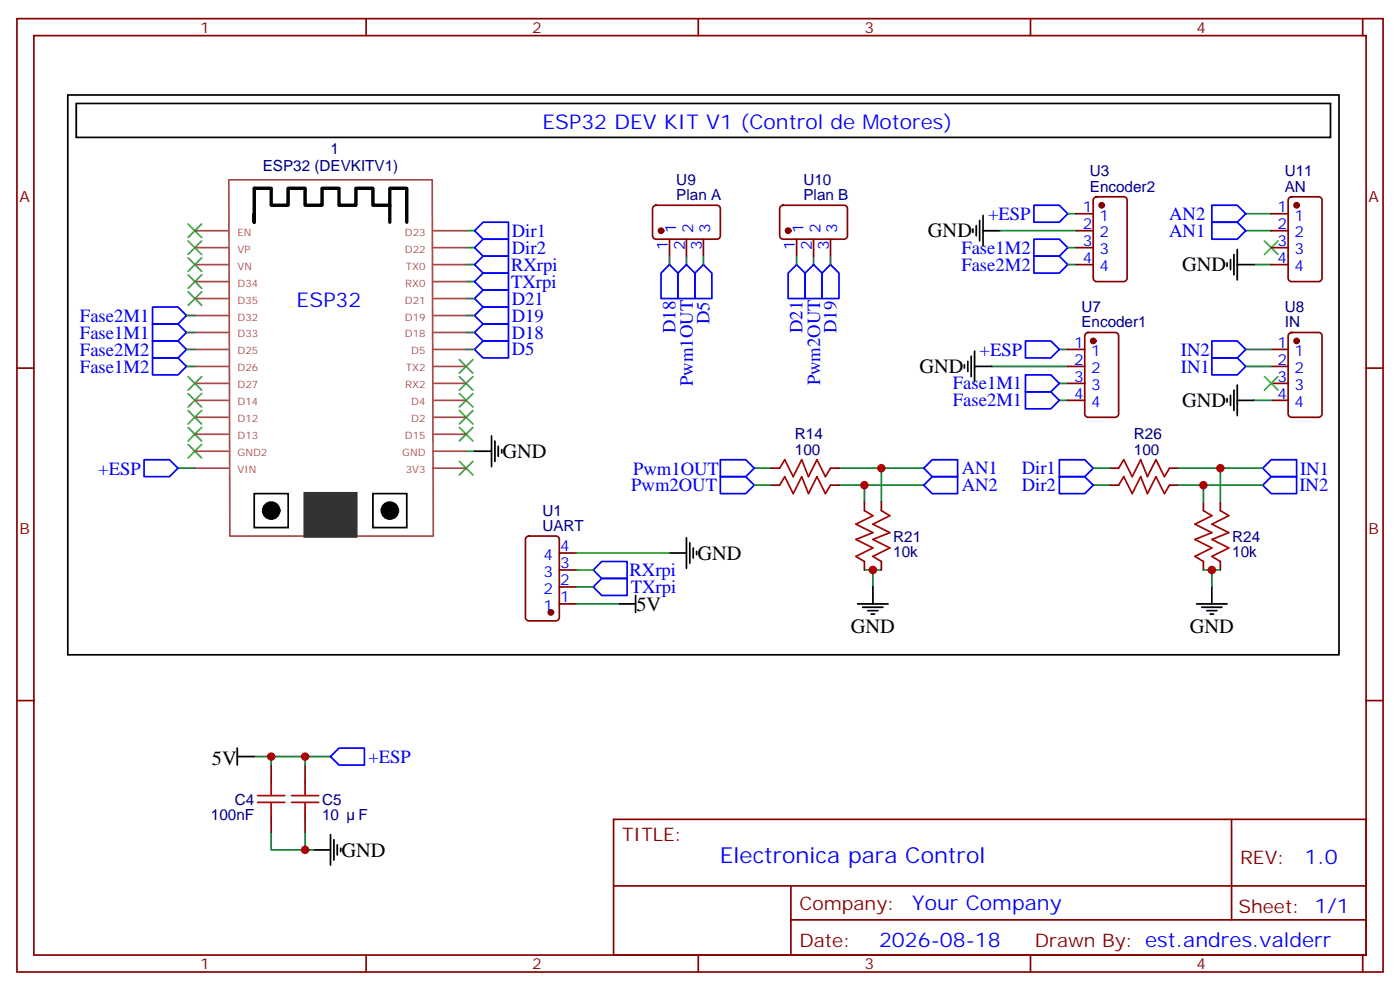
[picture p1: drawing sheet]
<svg xmlns="http://www.w3.org/2000/svg" width="291mm" height="206mm" viewBox="0 0 291 206" stroke-linecap="round" stroke-linejoin="round" font-family="sans-serif">
<g fill="none" stroke="#870000" stroke-width=".35">
<path d="M3.5 3.9h284.4v198.2h-284.4zM7.1 7.4h277.2v191.2h-277.2zM76.2 3.9v3.5M145.3 3.9v3.5M214.5 3.9v3.5M283.6 3.9v3.5M136.1 42.9l.4-.2h12.7a.71 .71 0 0 1 .7 .7v5.6a.76 .76 0 0 1-.7 .7h-12.7a.76 .76 0 0 1-.7-.7v-5.6zM139.3 49.7v3.6M142.9 49.7v3.6M146.4 49.7v3.6M162.5 42.9l.5-.2h12.7a.71 .71 0 0 1 .7 .7v5.6a.76 .76 0 0 1-.7 .7h-12.7a.76 .76 0 0 1-.7-.7v-5.6zM165.8 49.7v3.6"/>
<path d="M169.3 49.7v3.6M172.9 49.7v3.6M224 44.4h3.5M224 48h3.5M224 51.5h3.5M224 55h3.5M227.8 41.1l.4-.2h5.7a.71 .71 0 0 1 .7 .7v16.3a.76 .76 0 0 1-.7 .7h-5.7a.76 .76 0 0 1-.7-.7v-16.3zM264.6 44.4h3.5M264.6 48h3.5M264.6 51.5h3.5M264.6 55h3.5M268.3 41.1l.5-.2h5.7a.71 .71 0 0 1 .7 .7v16.3a.76 .76 0 0 1-.7 .7h-5.7a.76 .76 0 0 1-.7-.7v-16.3z"/>
<path d="M3.5 76.6h3.6M222.2 72.7h3.6M222.2 76.2h3.6M222.2 79.7h3.6M226 69.4l.5-.3h5.6a.71 .71 0 0 1 .7 .7v16.3a.76 .76 0 0 1-.7 .7h-5.6a.76 .76 0 0 1-.7-.7v-16.3zM264.6 72.7h3.5M264.6 76.2h3.5M264.6 79.7h3.5M268.3 69.4l.5-.3h5.7a.71 .71 0 0 1 .7 .7v16.3a.76 .76 0 0 1-.7 .7h-5.7a.76 .76 0 0 1-.7-.7v-16.3zM284.3 76.6h3.6M160.5 97.4h1.8M172.9 97.4h1.7"/>
<path d="M222.2 83.3h3.6M231.1 97.4h1.7M243.4 97.4h1.8M264.6 83.3h3.5M109.6 111.7l.5-.2h5.6a.71 .71 0 0 1 .7 .7v16.2a.76 .76 0 0 1-.7 .7h-5.6a.76 .76 0 0 1-.7-.7v-16.2zM116.4 118.5h3.5M116.4 115h3.5M160.5 100.9h1.8M172.9 100.9h1.7M179.9 104.4v1.8M179.9 116.8v1.7M183.4 104.4v1.8"/>
<path d="M183.4 116.8v1.7M231.1 100.9h1.7M243.4 100.9h1.8M250.5 104.4v1.8M250.5 116.8v1.7M254 104.4v1.8M254 116.8v1.7M116.4 125.6h3.5M116.4 122.1h3.5M3.5 145.7h3.6M56.4 159.1v3.5M63.5 159.1v3.5"/>
<path d="M284.3 145.7h3.6M56.4 169.7v3.5M63.5 169.7v3.5M127.7 170.4h156.6v28.2h-156.6zM256.3 170.4v20.9M76.2 198.6v3.5M127.7 184.2h156.5M145.3 198.6v3.5M164.6 191.3h119.6M164.6 184.2v14.1M214.5 198.6v3.5M283.6 198.6v3.5"/>
</g>
<g fill="none" stroke="#008700" stroke-width=".35">
<path d="M97 51.5h1.8M97 48h1.8M97 55h1.8M97 58.6h1.8M139.3 53.3v1.7M142.9 53.3v1.7M146.4 53.3v1.7M165.8 53.3v1.7M169.3 53.3v1.7M172.9 53.3v1.7M208.1 48h15.9M222.2 51.5h1.8"/>
<path d="M222.2 44.4h1.8M222.2 55h1.8M259.3 48h5.3M259.3 44.4h5.3M261.1 55h3.5M38.8 72.7h1.8M38.8 76.2h1.8M38.8 69.1h1.8M38.8 65.6h1.8M97 72.7h1.8M97 62.1h1.8M97 69.1h1.8"/>
<path d="M97 65.6h1.8M206.4 76.2h15.8M220.5 72.7h1.7M220.5 79.7h1.7M259.3 72.7h5.3M259.3 76.2h5.3M37 97.4h3.6M97 93.8h1.8M157 97.4h3.5M174.6 97.4h8.8v7M183.4 97.4h8.9M220.5 83.3h1.7"/>
<path d="M227.5 97.4h3.6M245.2 97.4h8.8v7M254 97.4h8.8M261.1 83.3h3.5M119.9 118.5h3.6M119.9 115h19.4M157 100.9h3.5M174.6 100.9h5.3v3.5M179.9 100.9h12.4M179.9 118.5h3.5M181.7 118.5v3.6M227.5 100.9h3.6"/>
<path d="M245.2 100.9h5.3v3.5M250.5 100.9h12.3M250.5 118.5h3.5M252.2 118.5v3.6M119.9 125.6h8.9M119.9 122.1h3.6M52.9 157.3h15.9M56.4 157.3v1.8M63.5 157.3v1.8M56.4 173.2v3.5h7.1v-3.5M63.5 176.7h1.8"/>
</g>
<g fill="none" stroke="#00f" stroke-width=".35">
<path d="M98.8 55l1.7-1.7h5.3v3.5h-5.3zM98.8 58.6l1.7-1.8h5.3v3.5h-5.3zM100.5 49.7h5.3v3.6h-5.3l-1.7-1.8zM100.5 46.2h5.3v3.5h-5.3l-1.7-1.7zM139.3 55l1.8 1.8v5.3h-3.5v-5.3zM141.1 56.8l1.8-1.8 1.7 1.8v5.3h-3.5zM146.4 55l1.8 1.8v5.3h-3.6v-5.3zM165.8 55l1.8 1.8v5.3h-3.6v-5.3zM169.3 55l1.8 1.8v5.3h-3.5v-5.3zM172.9 55l1.7 1.8v5.3h-3.5v-5.3zM215.2 42.7h5.3l1.7 1.7-1.7 1.8h-5.3zM215.2 49.7h5.3l1.7 1.8-1.7 1.8h-5.3z"/>
<path d="M215.2 53.3h5.3l1.7 1.7-1.7 1.8h-5.3zM252.2 46.2h5.3l1.8 1.8-1.8 1.7h-5.3zM252.2 42.7h5.3l1.8 1.7-1.8 1.8h-5.3zM31.7 70.9h5.3l1.8 1.8-1.8 1.7h-5.3zM31.7 74.4h5.3l1.8 1.8-1.8 1.8h-5.3zM31.7 63.9h5.3l1.8 1.7-1.8 1.8h-5.3zM31.7 67.4h5.3l1.8 1.7-1.8 1.8h-5.3zM98.8 65.6l1.7-1.7h5.3v3.5h-5.3zM98.8 72.7l1.7-1.8h5.3v3.5h-5.3zM98.8 69.1l1.7-1.7h5.3v3.5h-5.3zM100.5 60.3h5.3v3.6h-5.3l-1.7-1.8zM213.4 78h5.3l1.8 1.7-1.8 1.8h-5.3z"/>
<path d="M213.4 70.9h5.3l1.8 1.8-1.8 1.7h-5.3zM252.2 70.9h5.3l1.8 1.8-1.8 1.7h-5.3zM252.2 74.4h5.3l1.8 1.8-1.8 1.8h-5.3zM30 95.6h5.3l1.7 1.8-1.7 1.7h-5.3zM149.9 99.1h5.3l1.8 1.8-1.8 1.8h-5.3zM149.9 95.6h5.3l1.8 1.8-1.8 1.7h-5.3zM192.3 97.4l1.7-1.8h5.3v3.5h-5.3zM213.4 81.5h5.3l1.8 1.8-1.8 1.7h-5.3zM220.5 95.6h5.3l1.7 1.8-1.7 1.7h-5.3zM220.5 99.1h5.3l1.7 1.8-1.7 1.8h-5.3zM262.8 97.4l1.8-1.8h5.3v3.5h-5.3zM123.5 118.5l1.7-1.7h5.3v3.5h-5.3z"/>
<path d="M192.3 100.9l1.7-1.8h5.3v3.6h-5.3zM262.8 100.9l1.8-1.8h5.3v3.6h-5.3zM123.5 122.1l1.7-1.8h5.3v3.5h-5.3zM68.8 157.3l1.8-1.7h5.2v3.5h-5.2z"/>
</g>
<g fill="#870000" stroke="#870000" stroke-width=".35">
<circle cx="164" cy="48" r=".53"/>
<circle cx="137.6" cy="48" r=".53"/>
<circle cx="269.9" cy="70.9" r=".53"/>
<circle cx="229.3" cy="42.7" r=".53"/>
<circle cx="227.5" cy="70.9" r=".53"/>
<circle cx="269.9" cy="42.7" r=".53"/>
<circle cx="114.7" cy="127.4" r=".53"/>
</g>
<g fill="none" stroke="#a10000" stroke-width=".35">
<path d="M162.3 97.4l1-1.8 1.8 3.5 1.8-3.5 1.4 3.5 1.7-3.5 1.8 3.5 1.1-1.7M232.8 97.4l1.1-1.8 1.8 3.5 1.7-3.5 1.4 3.5 1.8-3.5 1.8 3.5 1-1.7M162.3 100.9l1-1.8 1.8 3.6 1.8-3.6 1.4 3.6 1.7-3.6 1.8 3.6 1.1-1.8M179.9 106.2l1.8 1-3.5 1.8 3.5 1.8-3.5 1.4 3.5 1.7-3.5 1.8 1.7 1.1M183.4 106.2l1.8 1-3.5 1.8 3.5 1.8-3.5 1.4 3.5 1.7-3.5 1.8 1.7 1.1M232.8 100.9l1.1-1.8 1.8 3.6 1.7-3.6 1.4 3.6 1.8-3.6 1.8 3.6 1-1.8M250.5 106.2l1.7 1-3.5 1.8 3.5 1.8-3.5 1.4 3.5 1.7-3.5 1.8 1.8 1.1M254 106.2l1.8 1-3.6 1.8 3.6 1.8-3.6 1.4 3.6 1.7-3.6 1.8 1.8 1.1M53.6 165.5h5.7M53.6 166.9h5.7M56.4 162.6v2.9M56.4 166.9v2.8"/>
<path d="M60.7 165.5h5.6M60.7 166.9h5.6M63.5 162.6v2.9M63.5 166.9v2.8"/>
</g>
<g fill="none" stroke="#000" stroke-width=".35">
<path d="M14.1 19.8h264.6v116.4h-264.6zM15.9 21.5h261v7.1h-261zM202.5 47.6v.7M203.2 46.9v2.1M203.9 45.9v4.2M204.6 48h3.5M204.6 44.8v6.4M255.4 54.7v.7M256.1 54v2.1M256.8 52.9v4.2M257.5 51.9v6.3M257.5 55h3.6"/>
<path d="M200.7 75.8v.8M201.4 75.1v2.2M202.1 74.1v4.2M202.8 76.2h3.6M202.8 73v6.4M98.8 93.8h3.5M102.3 90.7v6.3M103 91.7v4.3M103.7 92.8v2.1M104.4 93.5v.7M255.4 82.9v.7M256.1 82.2v2.1"/>
<path d="M256.8 81.1v4.3M257.5 83.3h3.6M257.5 80.1v6.3M52.9 102.7h7.1v7h-7.1zM77.6 102.7h7.1v7h-7.1zM139.3 115h3.6M142.9 111.8v6.4M143.6 112.9v4.2M144.3 113.9v2.2M145 114.7v.7M128.8 125.6h3.5M132.3 123.8v3.6"/>
<path d="M178.5 125.6h6.4M179.6 126.3h4.2M180.6 127h2.1M181.3 127.7h.7M181.7 122.1v3.5M249.1 125.6h6.3M250.1 126.3h4.3M251.2 127h2.1M251.9 127.7h.7M252.2 122.1v3.5M49.4 157.3h3.5M49.4 155.6v3.5"/>
<path d="M65.3 176.7h3.5M68.8 173.6v6.3M69.5 174.6v4.3M70.2 175.7v2.1M70.9 176.4v.7"/>
</g>
<g fill="none" stroke="#3c3" stroke-width=".35">
<path d="M39.2 57.1l2.8 2.9M39.2 53.6l2.8 2.8M39.2 50.1l2.8 2.8M39.2 46.6l2.8 2.8M42 57.1l-2.8 2.9M42 53.6l-2.8 2.8M42 50.1l-2.8 2.8M42 46.6l-2.8 2.8M263.2 50.1l2.8 2.8M266 50.1l-2.8 2.8M39.2 60.7l2.8 2.8M39.2 78.3l2.8 2.8"/>
<path d="M42 60.7l-2.8 2.8M42 78.3l-2.8 2.8M95.6 74.8l2.8 2.8M95.6 78.3l2.8 2.8M98.4 74.8l-2.8 2.8M98.4 78.3l-2.8 2.8M263.2 78.3l2.8 2.8M266 78.3l-2.8 2.8M39.2 81.8l2.8 2.9M39.2 85.4l2.8 2.8M39.2 88.9l2.8 2.8M39.2 92.4l2.8 2.8"/>
<path d="M42 81.8l-2.8 2.9M42 85.4l-2.8 2.8M42 88.9l-2.8 2.8M42 92.4l-2.8 2.8M95.6 81.8l2.8 2.9M95.6 85.4l2.8 2.8M95.6 88.9l2.8 2.8M95.6 96l2.8 2.8M98.4 81.8l-2.8 2.9M98.4 85.4l-2.8 2.8M98.4 88.9l-2.8 2.8M98.4 96l-2.8 2.8"/>
</g>
<g fill="none" stroke="#a64a4a" stroke-width=".35">
<path d="M47.6 37.4h42.4l.2 74.1h-42.4zM40.6 58.6h6.9M40.6 55h6.9M40.6 51.5h6.9M40.6 48h6.9M90.1 58.6h6.9M90.1 55h6.9M90.1 51.5h6.9M90.1 48h6.9M40.6 79.7h6.9M40.6 76.2h6.9M40.6 72.7h6.9"/>
<path d="M40.6 69.1h6.9M40.6 65.6h6.9M40.6 62.1h6.9M90.1 79.7h6.9M90.1 76.2h6.9M90.1 72.7h6.9M90.1 69.1h6.9M90.1 65.6h6.9M90.1 62.1h6.9M40.6 97.4h6.9M40.6 93.8h6.9M40.6 90.3h6.9"/>
<path d="M40.6 86.8h6.9M40.6 83.3h6.9M90.1 97.4h6.9M90.1 93.8h6.9M90.1 90.3h6.9M90.1 86.8h6.9M90.1 83.3h6.9"/>
</g>
<path d="M63.5 102.7h10.6v8.8h-10.6z" fill="#333" stroke="#333" stroke-width=".71"/>
<g fill="#000" stroke="#000" stroke-width=".35">
<circle cx="56.4" cy="106.2" r="1.76"/>
<circle cx="81.1" cy="106.2" r="1.76"/>
</g>
<path d="M52.9 44.4v1.8v-7h3.5v3.5h3.6v-3.5h3.5v3.5h3.5v-3.5h3.6v3.5h3.5v-3.5h3.5v3.5h3.5v-3.5h3.6v7M81.1 42.7v3.5" fill="none" stroke="#000" stroke-width=".71"/>
<g fill="#c00">
<circle cx="254" cy="97.4" r=".88"/>
<circle cx="250.5" cy="100.9" r=".88"/>
<circle cx="252.2" cy="118.5" r=".88"/>
<circle cx="181.7" cy="118.5" r=".88"/>
<circle cx="179.9" cy="100.9" r=".88"/>
<circle cx="183.4" cy="97.4" r=".88"/>
<circle cx="63.5" cy="157.3" r=".88"/>
<circle cx="56.4" cy="157.3" r=".88"/>
<circle cx="63.5" cy="176.7" r=".88"/>
</g>
<text font-size="4.6" fill="#00f" x="149.8" y="179.4">Electronica para Control</text>
<g font-size="4.2" fill="#00f">
<text x="112.9" y="26.8">ESP32 DEV KIT V1 (Control de Motores)</text>
<text x="61.7" y="63.9">ESP32</text>
<text x="271.5" y="179.7">1.0</text>
<text x="189.9" y="189.2">Your Company</text>
<text x="183" y="197">2026-08-18</text>
</g>
<g font-size="4.2">
<text x="193.1" y="49.4">GND</text>
<text x="246.1" y="56.4">GND</text>
<text x="191.4" y="77.6">GND</text>
<text x="246.1" y="84.7">GND</text>
<text x="104.6" y="95.2">GND</text>
<text x="145.2" y="116.4">GND</text>
<text x="132.5" y="127">5V</text>
<text x="177.1" y="131.6">GND</text>
<text x="247.6" y="131.6">GND</text>
<text x="44.1" y="159.1">5V</text>
<text x="71.1" y="178.2">GND</text>
</g>
<g font-size="3.9" fill="#00f">
<text x="205.6" y="45.8">+ESP</text>
<text x="243.4" y="45.7">AN2</text>
<text x="106.5" y="52.8">Dir2</text>
<text x="106.5" y="49.2">Dir1</text>
<text x="200.1" y="52.8">Fase1M2</text>
<text x="243.4" y="49.2">AN1</text>
<text x="106.4" y="56.4">RXrpi</text>
<text x="106.4" y="59.9">TXrpi</text>
<text x="200.1" y="56.3">Fase2M2</text>
<text x="106.5" y="63.3">D21</text>
<text x="16.6" y="66.9">Fase2M1</text>
<text x="16.6" y="70.4">Fase1M1</text>
<text x="106.5" y="66.9">D19</text>
<text x="106.5" y="70.4">D18</text>
<text x="140.6" y="69.3" transform="rotate(-90 140.6 69.3)">D18</text>
<text x="147.7" y="67.4" transform="rotate(-90 147.7 67.4)">D5</text>
<text x="167.1" y="69.3" transform="rotate(-90 167.1 69.3)">D21</text>
<text x="174.1" y="69.3" transform="rotate(-90 174.1 69.3)">D19</text>
<text x="16.6" y="73.9">Fase2M2</text>
<text x="16.6" y="77.5">Fase1M2</text>
<text x="106.5" y="73.9">D5</text>
<text x="203.9" y="74">+ESP</text>
<text x="245.8" y="73.9">IN2</text>
<text x="245.8" y="77.5">IN1</text>
<text x="144.2" y="80.3" transform="rotate(-90 144.2 80.3)">Pwm1OUT</text>
<text x="170.7" y="80.2" transform="rotate(-90 170.7 80.2)">Pwm2OUT</text>
<text x="198.3" y="81">Fase1M1</text>
<text x="198.3" y="84.5">Fase2M1</text>
<text x="20.4" y="98.7">+ESP</text>
<text x="131.8" y="98.7">Pwm1OUT</text>
<text x="200.2" y="98.6">AN1</text>
<text x="212.7" y="98.6">Dir1</text>
<text x="270.6" y="98.7">IN1</text>
<text x="131.4" y="102.1">Pwm2OUT</text>
<text x="200.2" y="102.2">AN2</text>
<text x="212.7" y="102.1">Dir2</text>
<text x="270.5" y="102.2">IN2</text>
<text x="131" y="119.8">RXrpi</text>
<text x="131.3" y="123.4">TXrpi</text>
<text x="76.7" y="158.6">+ESP</text>
</g>
<g font-size="3.9" fill="#800">
<text x="129.5" y="175">TITLE:</text>
<text x="258.1" y="179.7">REV:</text>
<text x="166.4" y="189.2">Company:</text>
<text x="257.7" y="189.8">Sheet: 1/1</text>
<text x="166.4" y="196.8">Date:</text>
<text x="215.4" y="196.9">Drawn By: est.andres.valderr</text>
</g>
<g font-size="3.2" fill="#800">
<text x="41.6" y="6.9">1</text>
<text x="110.8" y="6.9">2</text>
<text x="179.9" y="6.9">3</text>
<text x="249.1" y="6.9">4</text>
<text x="4.1" y="42">A</text>
<text x="284.9" y="42">A</text>
<text x="4.1" y="111.1">B</text>
<text x="284.9" y="111.1">B</text>
<text x="41.6" y="201.6">1</text>
<text x="110.8" y="201.6">2</text>
<text x="179.9" y="201.6">3</text>
<text x="249.1" y="201.6">4</text>
</g>
<g font-size="3.2" fill="#000080">
<text x="54.7" y="35.6">ESP32 (DEVKITV1)</text>
<text x="68.8" y="32.1">1</text>
<text x="140.8" y="41.6">Plan A</text>
<text x="140.8" y="38.4">U9</text>
<text x="167.2" y="41.6">Plan B</text>
<text x="167.2" y="38.4">U10</text>
<text x="226.8" y="39.8">Encoder2</text>
<text x="226.8" y="36.6">U3</text>
<text x="267.4" y="39.8">AN</text>
<text x="267.4" y="36.6">U11</text>
<text x="225.1" y="64.9">U7</text>
<text x="267.4" y="64.9">U8</text>
<text x="225.1" y="68">Encoder1</text>
<text x="267.4" y="68">IN</text>
<text x="165.5" y="94.5">100</text>
<text x="165.5" y="91.3">R14</text>
<text x="236" y="94.5">100</text>
<text x="236" y="91.3">R26</text>
<text x="112.9" y="107.2">U1</text>
<text x="112.9" y="110.4">UART</text>
<text x="185.9" y="112.6">R21</text>
<text x="256.5" y="112.6">R24</text>
<text x="185.9" y="115.8">10k</text>
<text x="256.5" y="115.8">10k</text>
<text x="48.9" y="167.3">C4</text>
<text x="67" y="167.3">C5</text>
<text x="43.9" y="170.5">100nF</text>
<text x="67" y="170.5">10</text>
<text x="74.6" y="170.5">F</text>
</g>
<g font-size="3.2" fill="#00f">
<text x="225.3" y="44.1">1</text>
<text x="225.3" y="47.6">2</text>
<text x="228.8" y="45.9">1</text>
<text x="265.9" y="44.1">1</text>
<text x="265.9" y="47.6">2</text>
<text x="269.4" y="45.9">1</text>
<text x="139" y="51.9" transform="rotate(-90 139 51.9)">1</text>
<text x="140.8" y="48.4" transform="rotate(-90 140.8 48.4)">1</text>
<text x="142.5" y="51.9" transform="rotate(-90 142.5 51.9)">2</text>
<text x="144.3" y="48.4" transform="rotate(-90 144.3 48.4)">2</text>
<text x="146" y="51.9" transform="rotate(-90 146 51.9)">3</text>
<text x="147.8" y="48.4" transform="rotate(-90 147.8 48.4)">3</text>
<text x="165.5" y="51.9" transform="rotate(-90 165.5 51.9)">1</text>
<text x="167.2" y="48.4" transform="rotate(-90 167.2 48.4)">1</text>
<text x="169" y="51.9" transform="rotate(-90 169 51.9)">2</text>
<text x="170.7" y="48.4" transform="rotate(-90 170.7 48.4)">2</text>
<text x="172.5" y="51.9" transform="rotate(-90 172.5 51.9)">3</text>
<text x="174.3" y="48.4" transform="rotate(-90 174.3 48.4)">3</text>
<text x="225.3" y="51.2">3</text>
<text x="228.8" y="49.4">2</text>
<text x="228.8" y="52.9">3</text>
<text x="265.9" y="51.2">3</text>
<text x="269.4" y="49.4">2</text>
<text x="269.4" y="52.9">3</text>
<text x="225.3" y="54.7">4</text>
<text x="228.8" y="56.4">4</text>
<text x="265.9" y="54.7">4</text>
<text x="269.4" y="56.4">4</text>
<text x="223.6" y="72.3">1</text>
<text x="223.6" y="75.8">2</text>
<text x="227.1" y="74.1">1</text>
<text x="227.1" y="77.6">2</text>
<text x="265.9" y="72.3">1</text>
<text x="265.9" y="75.8">2</text>
<text x="269.4" y="74.1">1</text>
<text x="269.4" y="77.6">2</text>
<text x="223.6" y="79.4">3</text>
<text x="223.6" y="82.9">4</text>
<text x="227.1" y="81.1">3</text>
<text x="265.9" y="79.4">3</text>
<text x="265.9" y="82.9">4</text>
<text x="269.4" y="81.1">3</text>
<text x="227.1" y="84.7">4</text>
<text x="269.4" y="84.7">4</text>
<text x="113.1" y="119.9">3</text>
<text x="113.1" y="116.4">4</text>
<text x="116.6" y="118.2">3</text>
<text x="116.6" y="114.7">4</text>
<text x="113.1" y="123.5">2</text>
<text x="116.6" y="125.2">1</text>
<text x="116.6" y="121.7">2</text>
<text x="113.1" y="127">1</text>
</g>
<g font-size="2.1" fill="#a54b4b">
<text x="49.4" y="52.5">VP</text>
<text x="49.4" y="49">EN</text>
<text x="84.3" y="52.5">D22</text>
<text x="84.3" y="49">D23</text>
<text x="49.4" y="59.6">D34</text>
<text x="49.4" y="56.1">VN</text>
<text x="84.3" y="59.6">RX0</text>
<text x="84.5" y="56.1">TX0</text>
<text x="49.4" y="63.1">D35</text>
<text x="84.3" y="63.1">D21</text>
<text x="49.4" y="70.2">D33</text>
<text x="49.4" y="66.7">D32</text>
<text x="84.3" y="70.2">D18</text>
<text x="84.3" y="66.7">D19</text>
<text x="49.4" y="77.2">D26</text>
<text x="49.4" y="73.7">D25</text>
<text x="84.5" y="77.2">TX2</text>
<text x="85.6" y="73.7">D5</text>
<text x="49.4" y="80.8">D27</text>
<text x="84.3" y="80.8">RX2</text>
<text x="49.4" y="87.8">D12</text>
<text x="49.4" y="84.3">D14</text>
<text x="85.6" y="87.8">D2</text>
<text x="85.6" y="84.3">D4</text>
<text x="49.4" y="94.9">GND2</text>
<text x="49.4" y="91.4">D13</text>
<text x="83.7" y="94.9">GND</text>
<text x="84.3" y="91.4">D15</text>
<text x="49.4" y="98.4">VIN</text>
<text x="84.5" y="98.4">3V3</text>
</g>
</svg>
